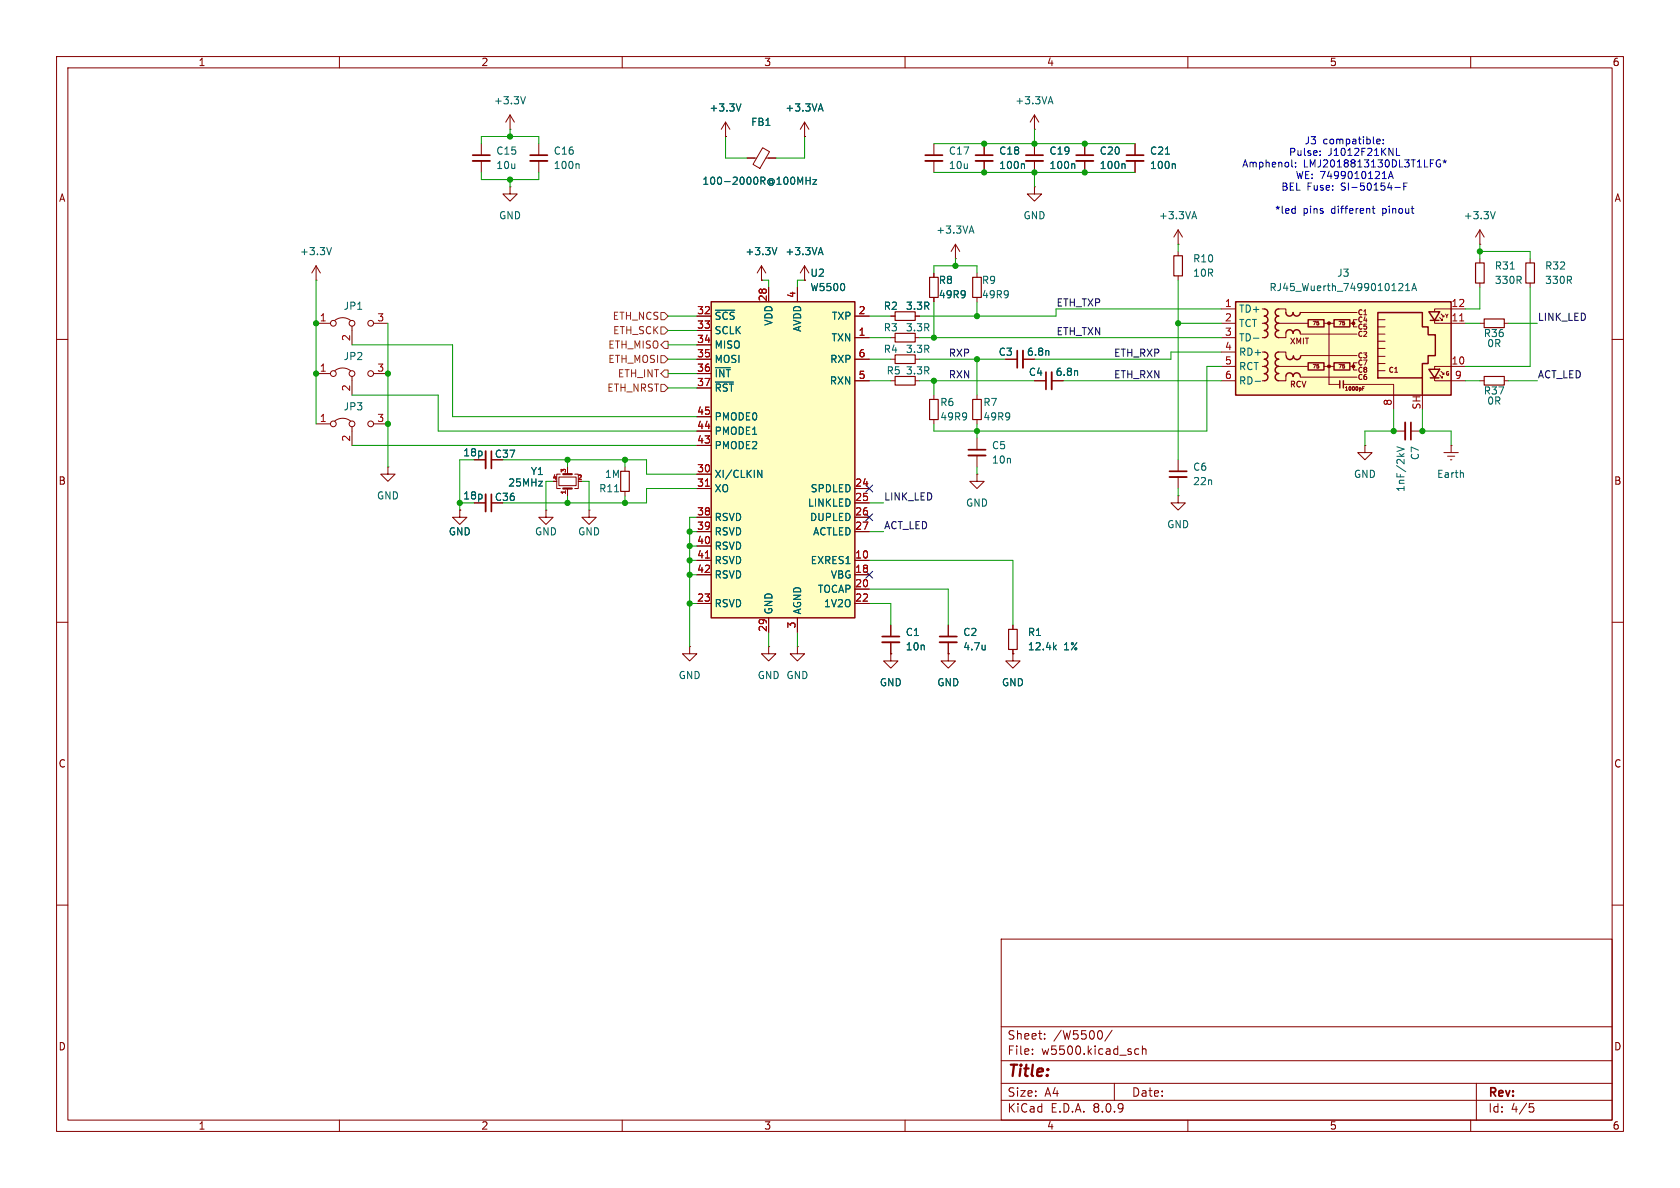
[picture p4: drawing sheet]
<svg xmlns="http://www.w3.org/2000/svg" width="297mm" height="210mm" viewBox="0 0 297 210" stroke-linecap="round" stroke-linejoin="round" font-family="sans-serif">
<g fill="none" stroke="#840000" stroke-width=".18">
<path d="M10 10h277v190h-277zM12 12h273v186h-273zM60 10v2M110 10v2M160 10v2M210 10v2M260 10v2M128.3 24.1h.1M128.3 21.6l-.8 1.3M128.3 21.6v2.5M128.3 21.6l.7 1.3M132.1 27.9h1.6"/>
<path d="M134.8 26.1l1.2 .7-1.7 3-1.2-.7zM135.4 27.9h1.8M142.2 24.1h.1M142.2 21.6l-.7 1.3M142.2 21.6v2.5M142.2 21.6l.8 1.3M191.8 25.4v2M191.8 28.4v2.1M200.7 25.4v2M200.7 28.4v2.1M55.9 49.5h.1M55.9 47l-.8 1.3"/>
<path d="M55.9 47v2.5M55.9 47l.7 1.3M134.6 49.5h.1M134.6 47l-.7 1.3M134.6 47v2.5M134.6 47l.8 1.3M142.2 49.5h.1M142.2 47v2.5M142.2 47l-.7 1.3M142.2 47l.8 1.3M208.3 43.2h.1M208.3 40.6l-.8 1.3"/>
<path d="M208.3 40.6v2.6M208.3 40.6l.7 1.3M10 60h2M172.7 77.5v2M182.9 67.3h2M185.9 67.3h2.1M285 60h2M83.8 88.9h2.1M98.8 84.3h3.1v1.6h-3.1zM99.1 83.8h-.7v2.6h.7M100.3 82.6v1.2M100.3 86.4v1.2"/>
<path d="M101.6 83.8h.6v2.6h-.6M172.7 83.8v1.3h1.3l-1.3 1.3-1.3-1.3h1.3M172.7 83.8h.1M172.7 80.5v2.1M10 110h2M157.5 115.6v1.2h1.2l-1.2 1.3-1.3-1.3h1.3M157.5 115.6h.1M157.5 110.5v2M157.5 113.5v2.1M167.6 115.6v1.2h1.3l-1.3 1.3-1.2-1.3h1.2M167.6 115.6h.1M167.6 110.5v2"/>
<path d="M167.6 113.5v2.1M179.1 115.6v1.2h1.2l-1.2 1.3-1.3-1.3h1.3M179.1 115.6h.1M179.1 110.5v.8M179.1 114.8v.8M285 110h2M10 160h2M177 166h108v32h-108zM285 160h2M60 198v2M110 198v2M160 198v2"/>
<path d="M177 194.5h108M177 191.5h108M177 187.5h108M177 181.5h108M182.5 186.3v.1M182.5 185.5v.1M184.7 183.6v.1M184.7 182.8v.1M194.7 182.3l.2 .5-.2 .8M196.6 182.1l-1.3 2M197 191.5v3M200.7 186.3l.2 .1 .4-.1"/>
<path d="M201.3 185.5l-.4-.1-.2 .1M202 185.5l.2-.1 .3 .1 .1 .9M202 184.9v1.5M210 198v2M260 198v2M261 191.5v6.5M270.4 195.1h.7M270.5 195.7h.4l.3 .3-.2 .5-.5 .1"/>
</g>
<g fill="none" stroke="#006464" stroke-width=".18">
<path d="M131 18.4l-.4 1.2M144.8 19.3h.6M145.1 18.4l.4 1.2M141.5 32.2l.4-.9v1.3M142.5 31.3v1.3M142.5 31.9h.7M143.2 31.3v1.3M143.7 31.7h.7l-.7 .9h.7M198.7 28.9l.2 .2v.7M206 27.3h.8M207.6 28.9l.2 .2v.7M210.8 38.3h.6"/>
<path d="M211.1 37.4l.4 1.3M58.6 43.8l-.4 1.2M137.3 43.8l-.4 1.2M144.8 44.7h.6M145.1 43.8l.4 1.2M190.4 65.6l.1 .8M174.2 114v.9M174.2 114.8h-.1M186.4 114.4l.3 .5M186.7 114l-.4 .5"/>
</g>
<path d="M190.2 28.4h3.1M199.1 28.4h3.1M185.9 65.8v3M85.9 87.4v3M171.2 80.5h3M156 113.5h3M166.1 113.5h3.1" fill="none" stroke="#840000" stroke-width=".33"/>
<path d="M190.2 27.4h3.1M199.1 27.4h3.1M171.2 79.5h3M184.9 65.8v3M86.9 87.4v3M156 112.5h3M166.1 112.5h3.1" fill="none" stroke="#840000" stroke-width=".3"/>
<path d="M99.6 86.4h1.5M99.6 83.8h1.5" fill="none" stroke="#840000" stroke-width=".38"/>
<path d="M178.3 111.3h1.5v3.5h-1.5z" fill="none" stroke="#840000" stroke-width=".2"/>
<path d="M125.7 53.3h25.4v55.9h-25.4z" fill="#ffffc2"/>
<path d="M125.7 53.3h25.4v55.9h-25.4z" fill="none" stroke="#840000" stroke-width=".25"/>
<g fill="none" stroke="#840000" stroke-width=".18">
<path d="M123.2 55.9h2.5M123.2 58.4h2.5M135.9 50.8v2.5M141 50.8v2.5M151.1 59.7h2.6M151.1 55.9h2.6M168.9 45.7h.1M168.9 43.2l-.8 1.3M168.9 43.2v2.5M168.9 43.2l.8 1.3M208.3 44.5v.7M208.3 48.8v.7"/>
<path d="M261.6 43.2h.1M261.6 57.2h.8M261.6 40.6l-.7 1.3M261.6 40.6v2.6M261.6 45.7v.8M261.6 50v.8M261.6 40.6l.8 1.3M265.9 57.2h.8M270.5 45.7v.8M270.5 50v.8M123.2 61h2.5M123.2 63.5h2.5"/>
<path d="M123.2 66h2.5M123.2 68.6h2.5M123.2 78.7h2.5M123.2 76.2h2.5M123.2 73.7h2.5M151.1 63.5h2.6M151.1 67.3h2.6M165.1 69.9v.7M165.1 74.2v.7M172.7 69.9v.7M172.7 74.2v.7M241.3 78.7v1.3h1.3l-1.3 1.3-1.3-1.3h1.3"/>
<path d="M241.3 78.7h.1M246.4 76.2h2M249.4 76.2h2.1M256.5 78.7h.1M256.5 78.7v1.3M261.6 67.3h.8M265.9 67.3h.8M68.6 82.6v1.2h1.2l-1.2 1.3-1.3-1.3h1.3M68.6 82.6h.1M81.3 90.2v1.2h1.2l-1.2 1.3-1.3-1.3h1.3M81.3 90.2h.1M96.5 90.2v1.2h1.3l-1.3 1.3-1.3-1.3h1.3"/>
<path d="M96.5 90.2h.1M104.1 90.2v1.2h1.3l-1.3 1.3-1.2-1.3h1.2M104.1 90.2h.1M123.2 99.1h2.5M123.2 86.4h2.5M123.2 91.4h2.5M123.2 94h2.5M123.2 83.8h2.5M123.2 96.5h2.5M151.1 99.1h2.6M151.1 86.4h2.6M151.1 88.9h2.6"/>
<path d="M151.1 91.4h2.6M151.1 94h2.6M255.3 80h2.5M255.9 80.6h1.3M256.4 81.3h.3M121.9 114.3v1.3h1.3l-1.3 1.2-1.3-1.2h1.3M121.9 114.3h.1M123.2 101.6h2.5M123.2 106.7h2.5M135.9 114.3v1.3h1.3l-1.3 1.2-1.3-1.2h1.3M135.9 114.3h.1M135.9 109.2v2.6"/>
<path d="M141 114.3v1.3h1.2l-1.2 1.2-1.3-1.2h1.3M141 114.3h.1M141 109.2v2.6M151.1 101.6h2.6M151.1 104.1h2.6M151.1 106.7h2.6"/>
</g>
<path d="M171.8 39.9l.4 1.3M264.3 37.4l-.4 1.3M126.5 54.8h3.4M171.4 40.9h.7M267 47.6h.7M126.5 67.5h3.2M247 79l1.2 .4-1.2 .4M134 83.1l.7 1.3v-1.3M258.7 83.6v.8" fill="none" stroke="#006464" stroke-width=".18"/>
<path d="M124.7 85.9h.7M124.7 98.6h.7" fill="none" stroke="#a90000" stroke-width=".18"/>
<path d="M207.5 45.2h1.5v3.6h-1.5zM260.9 46.5h1.5v3.5h-1.5zM262.4 56.4h3.5v1.5h-3.5zM269.7 46.5h1.6v3.5h-1.6zM164.3 70.6h1.6v3.6h-1.6zM172 70.6h1.5v3.6h-1.5zM262.4 66.5h3.5v1.6h-3.5z" fill="none" stroke="#840000" stroke-width=".2"/>
<path d="M248.4 74.7v3" fill="none" stroke="#840000" stroke-width=".33"/>
<path d="M249.4 74.7v3" fill="none" stroke="#840000" stroke-width=".3"/>
<path d="M218.4 53.3h38.1v16.6h-38.1z" fill="#ffffc2"/>
<g fill="#840000" stroke="#840000" stroke-width=".18">
<circle cx="234.9" cy="64.8" r=".25"/>
<circle cx="234.9" cy="57.1" r=".25"/>
<circle cx="239.3" cy="64.8" r=".25"/>
<circle cx="239.3" cy="57.1" r=".25"/>
</g>
<g fill="none" stroke="#840000" stroke-width=".18">
<path d="M85.1 25.4v2M85.1 28.4v2.1M90.2 22.9h.1M90.2 33v1.3h1.2l-1.2 1.3-1.3-1.3h1.3M90.2 33h.1M90.2 20.3l-.8 1.3M90.2 20.3v2.6M90.2 20.3l.7 1.3M95.2 25.4v2M95.2 28.4v2.1M128.3 24.1h.1M132.1 27.9h1.2"/>
<path d="M135.9 27.9h1.3M142.2 24.1h.1M165.1 25.4v2M165.1 28.4v2.1M174 25.4v2M174 28.4v2.1M182.9 22.9h.1M182.9 33v1.3h1.2l-1.2 1.3-1.3-1.3h1.3M182.9 33h.1M182.9 20.3l-.8 1.3M182.9 20.3v2.6M182.9 25.4v2"/>
<path d="M182.9 28.4v2.1M182.9 20.3l.7 1.3M191.8 25.4v2M191.8 28.4v2.1M200.7 25.4v2M200.7 28.4v2.1M55.9 57.2h2.5M59.2 56.6a2.26 2.26 0 0 1 2.8 0M62.2 57.7v3.3M66 57.2h2.6M123.2 55.9h2.5M123.2 58.4h2.5"/>
<path d="M134.6 49.5h.1M135.9 50.8v2.5M141 50.8v2.5M142.2 49.5h.1M151.1 59.7h2.6M151.1 55.9h2.6M157.5 59.7h.7M157.5 55.9h.7M161.8 59.7h.8M161.8 55.9h.8M165.1 48.3v.7M165.1 52.6v.7"/>
<path d="M172.7 48.3v.7M172.7 52.6v.7M215.9 57.2h2.5M215.9 59.7h2.5M215.9 54.6h2.5M223.1 57.2h.4M223.1 59.7h.4M223.1 54.6h.4M226.1 54.6h1.2v.6M226.1 57.2h5.2M227.3 59.1v.6h-1.2M229.9 59.1h10"/>
<path d="M229.9 55.2h10M234.1 57.2h1.7M234.9 57.2v10.7h2M238.8 57.2h.5M239.9 56.5h-.6v1.3h.6M243.6 59.1h1.3M243.6 57.8h1.3M243.6 56.5h1.3M253.6 56.6v.6h5.5M254.5 56.1l.5 .5h-.2M254.8 55.5l.5 .5h-.3M255 56.4v.2"/>
<path d="M259.1 54.6h-5.5v.5M55.9 74.9h2.5M55.9 66h2.5M59.2 74.4a2.26 2.26 0 0 1 2.8 0M59.2 65.5a2.26 2.26 0 0 1 2.8 0M62.2 66.5v3.4M62.2 75.4v3.3M66 74.9h2.6M66 66h2.6M123.2 63.5h2.5M123.2 66h2.5M123.2 61h2.5"/>
<path d="M123.2 68.6h2.5M123.2 78.7h2.5M123.2 76.2h2.5M123.2 73.7h2.5M151.1 67.3h2.6M151.1 63.5h2.6M157.5 67.3h.7M157.5 63.5h.7M161.8 67.3h.8M161.8 63.5h.8M177.8 63.5h2M180.8 63.5h2.1"/>
<path d="M182.9 67.3h2M185.9 67.3h2.1M215.9 64.8h2.5M215.9 67.3h2.5M215.9 62.2h2.5M223.1 64.8h.4M223.1 67.3h.4M223.1 62.2h.4M226.1 62.2h1.2v.7M226.1 64.8h5M227.3 66.7v.6h-1.2M229.9 66.7h10"/>
<path d="M230 62.9h9.9M234.1 64.8h1.7M237.5 67.9h8.9v4.5M238.8 64.8h.5M239.9 64.1h-.6v1.3h.6M240.9 68.7h.2M241.2 68.4h-.3v.6M243.6 64.3h1.3M243.6 63h1.3M243.6 61.6h1.3M243.6 60.3h1.3M243.6 65.5h1.3"/>
<path d="M253.6 66.8v.5h5.5M254.5 66.3l.5 .5h-.2M254.8 65.7l.5 .5h-.3M255 66.5v.3M259.1 64.8h-5.5v.5M81.3 90.2h.1M83.8 81.3h2.1M83.8 88.9h2.1M100.3 82.6v1.2M100.3 86.4v1.2M110.5 82.6v.7M110.5 86.9v.7"/>
<path d="M123.2 99.1h2.5M123.2 86.4h2.5M123.2 91.4h2.5M123.2 94h2.5M123.2 83.8h2.5M123.2 96.5h2.5M151.1 88.9h2.6M151.1 99.1h2.6M151.1 86.4h2.6M151.1 91.4h2.6M151.1 94h2.6M208.3 87.6v1.3h1.2l-1.2 1.3-1.3-1.3h1.3"/>
<path d="M208.3 87.6h.1M208.3 81.3v2M208.3 84.3v2.1M123.2 101.6h2.5M123.2 106.7h2.5M135.9 109.2v2.6M141 109.2v2.6M151.1 101.6h2.6M151.1 104.1h2.6M151.1 106.7h2.6M157.5 115.6h.1M157.5 110.5v2"/>
<path d="M157.5 113.5v2.1M167.6 115.6h.1M167.6 110.5v2M167.6 113.5v2.1M179.1 115.6h.1M179.1 110.5v.8M179.1 114.8v.8"/>
<circle cx="58.9" cy="57.2" r=".51"/>
<circle cx="62.2" cy="57.2" r=".51"/>
<circle cx="65.5" cy="57.2" r=".51"/>
<circle cx="58.9" cy="66" r=".51"/>
<circle cx="58.9" cy="74.9" r=".51"/>
<circle cx="62.2" cy="66" r=".51"/>
<circle cx="62.2" cy="74.9" r=".51"/>
<circle cx="65.5" cy="74.9" r=".51"/>
<circle cx="65.5" cy="66" r=".51"/>
</g>
<g fill="none" stroke="#840000" stroke-width=".25">
<path d="M218.4 53.3h38.1v16.6h-38.1zM223.5 54.6a.63 .63 0 0 1 .6 .6 .63 .63 0 0 1-.6 .7M223.5 55.9a.64 .64 0 0 1 .7 .6 .64 .64 0 0 1-.7 .7 .64 .64 0 0 1 .7 .6 .64 .64 0 0 1-.7 .6 .63 .63 0 0 1 .6 .7 .63 .63 0 0 1-.6 .6M226.1 54.6a.64 .64 0 0 0-.7 .6 .64 .64 0 0 0 .7 .7 .64 .64 0 0 0-.7 .6 .64 .64 0 0 0 .7 .7 .63 .63 0 0 0-.7 .6 .63 .63 0 0 0 .7 .6 .64 .64 0 0 0-.7 .6 .64 .64 0 0 0 .7 .7M229.9 55.2a.64 .64 0 0 1-.7 .7 .64 .64 0 0 1-.6-.7 .64 .64 0 0 1-.6 .7 .64 .64 0 0 1-.7-.7M229.9 58.9a.64 .64 0 0 0-.7-.6 .64 .64 0 0 0-.6 .6 .64 .64 0 0 0-.6-.6 .64 .64 0 0 0-.7 .6M231.3 56.5h2.8v1.3h-2.8zM235.8 56.5h2.8v1.3h-2.8zM243.6 55.2h7.9v2.6h1v1.4h1.2v3.7h-1.2v1.4h-1v2.5h-7.9zM252.6 55.1h1.9l-.9 1.5zM252.9 56.6h1.5M223.5 62.2a.63 .63 0 0 1 .6 .7 .63 .63 0 0 1-.6 .6 .64 .64 0 0 1 .6 .6 .64 .64 0 0 1-.6 .7"/>
<path d="M223.5 64.8a.64 .64 0 0 1 .6 .6 .64 .64 0 0 1-.6 .6 .63 .63 0 0 1 .6 .7 .63 .63 0 0 1-.6 .6M226.1 62.2a.64 .64 0 0 0-.7 .7 .64 .64 0 0 0 .7 .6 .64 .64 0 0 0-.7 .6 .64 .64 0 0 0 .7 .7 .63 .63 0 0 0-.7 .6 .63 .63 0 0 0 .7 .6 .64 .64 0 0 0-.7 .7 .64 .64 0 0 0 .7 .6M229.9 66.5a.64 .64 0 0 0-.7-.6 .64 .64 0 0 0-.6 .6 .64 .64 0 0 0-.6-.6 .64 .64 0 0 0-.7 .6M229.9 62.9a.64 .64 0 0 1-.6 .7 .64 .64 0 0 1-.6-.7 .64 .64 0 0 1-.7 .7 .64 .64 0 0 1-.6-.7M231.3 64.1h2.8v1.3h-2.8zM235.8 64.1h2.8v1.3h-2.8zM236.9 67.3v1.3M237.5 67.3v1.3M251.5 66.8v3.1M252.6 65.3h1.9l-.9 1.5zM252.9 66.8h1.5"/>
</g>
<path d="M258.1 56.7h.7M124.7 85.9h.7M124.7 98.6h.7" fill="none" stroke="#a90000" stroke-width=".18"/>
<g fill="none" stroke="#006464" stroke-width=".18">
<path d="M92.9 17.1l-.4 1.3M131 18.4l-.4 1.2M144.8 19.3h.6M145.1 18.4l.4 1.2M185.4 18h.6M185.7 17.1l.4 1.3M102.2 28.9l.2 .2v.7M141.5 32.2l.4-.9v1.3M142.5 31.3v1.3M142.5 31.9h.7M143.2 31.3v1.3M143.7 31.7h.7l-.7 .9h.7"/>
<path d="M180.9 28.9l.2 .2v.7M189.8 28.9l.2 .2v.7M198.7 28.9l.2 .2v.7M206 27.3h.8M207.6 28.9l.2 .2v.7M126.5 54.8h3.4M137.3 43.8l-.4 1.2M144.8 44.7h.6M145.1 43.8l.4 1.2M221.6 59.8h1M247.5 50.1l.4 .1 .1 .3-.8 .9h.8M248.5 51.4h.7"/>
<path d="M248.5 50.5l.4-.4v1.3M249.6 51.4l.4-1.3 .4 1.3M249.7 51h.6M126.5 67.5h3.2M185.4 62v.8M190.4 65.6l.1 .8M221.9 67.4h1M108.6 86.9h.8M134 83.1l.7 1.3v-1.3M174.2 114v.9M174.2 114.8h-.1M186.4 114.4l.3 .5"/>
<path d="M186.7 114l-.4 .5"/>
</g>
<path d="M158.2 55.1h3.6v1.5h-3.6zM158.2 58.9h3.6v1.6h-3.6zM164.3 49h1.6v3.6h-1.6zM172 49h1.5v3.6h-1.5zM158.2 66.5h3.6v1.6h-3.6zM158.2 62.7h3.6v1.6h-3.6zM109.7 83.3h1.6v3.6h-1.6z" fill="none" stroke="#840000" stroke-width=".2"/>
<path d="M83.6 28.4h3M93.7 28.4h3.1M163.6 28.4h3M172.5 28.4h3M181.4 28.4h3M85.9 79.8v3M180.8 62v3M206.8 84.3h3" fill="none" stroke="#840000" stroke-width=".33"/>
<path d="M83.6 27.4h3M93.7 27.4h3.1M163.6 27.4h3M172.5 27.4h3M181.4 27.4h3M86.9 79.8v3M179.8 62v3M206.8 83.3h3" fill="none" stroke="#840000" stroke-width=".3"/>
<path d="M116.8 55.2h.7l.6 .7-.6 .6h-.7zM116.8 57.8h.7l.6 .6-.6 .7h-.7zM116.8 62.9h.7l.6 .6-.6 .6h-.7zM116.8 67.9h.7l.6 .7-.6 .6h-.7zM117.5 65.4h.6v1.3h-.6l-.7-.7zM117.5 60.3h.6v1.3h-.6l-.7-.6z" fill="none" stroke="#725600" stroke-width=".18"/>
<g fill="none" stroke="#0000c2" stroke-width=".18">
<path d="M228.4 29.3l.2 .2M228.9 36.9h.1M229 36.4v1.3M229 37.6l-.1 .1M229 29.4v.1M229 28.7v.2M233.4 27.4v.1M233.4 26.7v.1M242.6 36.9h.5M242.8 36.4v1.1l.3 .2M243.4 25l.6-.1-.1-.2-.3-.1-.2 .2 .1 .6h.4M244.4 31.6h.7"/>
<path d="M244.5 25.3v.1M244.5 24.7v.1M245.5 31.6l.4-1.3 .4 1.3M245.6 31.2h.6M246.6 33.1h1M246.9 26.2v1.3h.6M248.2 33h.4M248.8 32.3h-.6v1.3M254.6 28.3a.59 .59 0 0 0-.7 .6 .59 .59 0 0 0 .7 .6l.1-.5h-.3M255.1 28.4l.3 .2M255.4 28.3v.3M255.4 28.6l-.2 .2"/>
<path d="M255.4 28.6l.2 .2M255.7 28.4l-.3 .2"/>
</g>
<g fill="none" stroke="#009600" stroke-width=".18">
<path d="M85.1 25.4v-1.3h10.1v1.3M85.1 30.5v1.3h10.1v-1.3M90.2 22.9v1.2M90.2 31.8v1.2M128.3 24.1v3.8h3.8M142.2 24.1v3.8h-5M165.1 30.5h35.6M165.1 25.4h35.6M182.9 22.9v2.5M182.9 30.5v2.5M55.9 49.5v25.4M68.6 57.2v25.4"/>
<path d="M118.1 55.9h5.1M118.1 58.4h5.1M134.6 49.5h1.3v1.3M142.2 49.5h-1.2v1.3M153.7 59.7h3.8M153.7 55.9h3.8M162.6 59.7h53.3M165.1 48.3v-1.3h7.6v1.3M165.1 53.3v6.4M168.9 45.7v1.3M172.7 53.3v2.6M208.3 43.2v1.3"/>
<path d="M208.3 49.5v31.8M208.3 57.2h7.6M215.9 54.6h-29.2v1.3h-24.1M259.1 57.2h2.5M261.6 50.8v3.8h-2.5M261.6 43.2v2.5M261.6 44.5h8.9v1.2M266.7 57.2h5.1M270.5 50.8v14h-11.4M62.2 69.9h15.3v6.3h45.7M62.2 78.7h61M62.2 61h17.8v12.7h43.2"/>
<path d="M118.1 63.5h5.1M118.1 66h5.1M118.1 68.6h5.1M118.1 61h5.1M153.7 63.5h3.8M153.7 67.3h3.8M162.6 63.5h15.2M162.6 67.3h20.3M165.1 67.3v2.6M172.7 63.5v6.4M172.7 74.9v2.6M188 67.3h27.9"/>
<path d="M215.9 62.2h-8.9v1.3h-24.1M215.9 64.8h-2.5v11.4h-48.3v-1.3M246.4 72.4v3.8h-5.1v2.5M251.5 72.4v3.8h5v2.5M259.1 67.3h2.5M266.7 67.3h5.1M81.3 88.9h2.5M83.8 81.3h-2.5v8.9M88.9 81.3h25.4v2.5h8.9M97.8 85.1h-1.3v5.1M100.3 81.3v1.3M100.3 87.6v1.3"/>
<path d="M102.9 85.1h1.2v5.1M110.5 81.3v1.3M110.5 87.6v1.3M121.9 94h1.3M121.9 96.5h1.3M121.9 99.1h1.3M123.2 86.4h-8.9v2.5h-25.4M123.2 91.4h-1.3v22.9M153.7 88.9h2.5M153.7 94h2.5M153.7 99.1h25.4v11.4M172.7 82.6v1.2"/>
<path d="M208.3 86.4v1.2M121.9 101.6h1.3M121.9 106.7h1.3M135.9 111.8v2.5M141 111.8v2.5M153.7 106.7h3.8v3.8M153.7 104.1h13.9v6.4"/>
</g>
<path d="M153.1 85.8l1.2 1.2M153.1 90.8l1.2 1.2M154.3 85.8l-1.2 1.2M154.3 90.8l-1.2 1.2M153.1 101l1.2 1.2M154.3 101l-1.2 1.2" fill="none" stroke="#000084" stroke-width=".18"/>
<g fill="#009600" stroke="#009600" stroke-width=".18">
<circle cx="172.7" cy="76.2" r=".46"/>
<circle cx="208.3" cy="57.2" r=".46"/>
<circle cx="191.8" cy="25.4" r=".46"/>
<circle cx="191.8" cy="30.5" r=".46"/>
<circle cx="110.5" cy="88.9" r=".46"/>
<circle cx="68.6" cy="66" r=".46"/>
<circle cx="68.6" cy="74.9" r=".46"/>
<circle cx="110.5" cy="81.3" r=".46"/>
<circle cx="100.3" cy="88.9" r=".46"/>
<circle cx="81.3" cy="88.9" r=".46"/>
<circle cx="100.3" cy="81.3" r=".46"/>
<circle cx="168.9" cy="47" r=".46"/>
<circle cx="182.9" cy="25.4" r=".46"/>
<circle cx="174" cy="25.4" r=".46"/>
<circle cx="172.7" cy="55.9" r=".46"/>
<circle cx="172.7" cy="63.5" r=".46"/>
<circle cx="165.1" cy="59.7" r=".46"/>
<circle cx="165.1" cy="67.3" r=".46"/>
<circle cx="174" cy="30.5" r=".46"/>
<circle cx="182.9" cy="30.5" r=".46"/>
<circle cx="90.2" cy="31.8" r=".46"/>
<circle cx="90.2" cy="24.1" r=".46"/>
<circle cx="55.9" cy="57.2" r=".46"/>
<circle cx="55.9" cy="66" r=".46"/>
<circle cx="121.9" cy="96.5" r=".46"/>
<circle cx="121.9" cy="94" r=".46"/>
<circle cx="121.9" cy="99.1" r=".46"/>
<circle cx="121.9" cy="101.6" r=".46"/>
<circle cx="121.9" cy="106.7" r=".46"/>
<circle cx="251.5" cy="76.2" r=".46"/>
<circle cx="246.4" cy="76.2" r=".46"/>
<circle cx="261.6" cy="44.5" r=".46"/>
</g>
<text font-size="2.8" fill="#840000" x="178" y="190.9">Title:</text>
<g font-size="2.1" fill="#840000">
<text x="178" y="184">Sheet:</text>
<text x="186.2" y="184">/W5500/</text>
<text x="178" y="186.7">File:</text>
<text x="184.1" y="186.7">w5500.kicad_sch</text>
<text x="178" y="196.9">KiCad</text>
<text x="178" y="194.1">Size:</text>
<text x="184.7" y="194.1">A4</text>
<text x="185.7" y="196.9">E.D.A.</text>
<text x="193.3" y="196.9">8.0.9</text>
<text x="200" y="194.1">Date:</text>
<text x="263" y="194.3">Rev:</text>
<text x="263" y="196.9">Id:</text>
<text x="267.1" y="196.9">4/5</text>
</g>
<g font-size="1.8" fill="#840000">
<text x="35" y="11.9">1</text>
<text x="85" y="11.9">2</text>
<text x="135" y="11.9">3</text>
<text x="185" y="11.9">4</text>
<text x="235" y="11.9">5</text>
<text x="285" y="11.9">6</text>
<text x="10.3" y="35.9">A</text>
<text x="285.3" y="35.9">A</text>
<text x="87.4" y="81.1">C37</text>
<text x="10.3" y="85.9">B</text>
<text x="87.4" y="88.7">C36</text>
<text x="285.3" y="85.9">B</text>
<text x="10.3" y="135.9">C</text>
<text x="285.3" y="135.9">C</text>
<text x="10.3" y="185.9">D</text>
<text x="285.3" y="185.9">D</text>
<text x="35" y="199.9">1</text>
<text x="85" y="199.9">2</text>
<text x="135" y="199.9">3</text>
<text x="185" y="199.9">4</text>
<text x="235" y="199.9">5</text>
<text x="285" y="199.9">6</text>
</g>
<g font-size="1.8" fill="#006464">
<text x="87.2" y="18.6">+3.3V</text>
<text x="125.3" y="19.9">+3.3V</text>
<text x="132.7" y="22.5">FB1</text>
<text x="138.8" y="19.9">+3.3VA</text>
<text x="179.4" y="18.6">+3.3VA</text>
<text x="87.6" y="27.5">C15</text>
<text x="97.8" y="27.5">C16</text>
<text x="167.6" y="27.5">C17</text>
<text x="176.5" y="27.5">C18</text>
<text x="185.4" y="27.5">C19</text>
<text x="194.3" y="27.5">C20</text>
<text x="203.2" y="27.5">C21</text>
<text x="87.6" y="30.1">10u</text>
<text x="97.8" y="30.1">100n</text>
<text x="124.1" y="32.9">100-2000R@100MHz</text>
<text x="167.6" y="30.1">10u</text>
<text x="176.5" y="30.1">100n</text>
<text x="185.4" y="30.1">100n</text>
<text x="194.3" y="30.1">100n</text>
<text x="203.2" y="30.1">100n</text>
<text x="88.1" y="39">GND</text>
<text x="165.4" y="41.5">+3.3VA</text>
<text x="180.8" y="39">GND</text>
<text x="204.8" y="39">+3.3VA</text>
<text x="258.7" y="39">+3.3V</text>
<text x="52.9" y="45.3">+3.3V</text>
<text x="131.7" y="45.3">+3.3V</text>
<text x="138.8" y="45.3">+3.3VA</text>
<text x="210.8" y="46.6">R10</text>
<text x="264.2" y="47.9">R31</text>
<text x="273.1" y="47.9">R32</text>
<text x="143.2" y="49.1">U2</text>
<text x="143.2" y="51.7">W5500</text>
<text x="165.9" y="50.4">R8</text>
<text x="165.9" y="52.9">49R9</text>
<text x="173.5" y="50.4">R9</text>
<text x="173.5" y="52.9">49R9</text>
<text x="210.8" y="49.1">10R</text>
<text x="224.3" y="51.7">RJ45_Wuerth_7499010121A</text>
<text x="236.3" y="49.1">J3</text>
<text x="264.2" y="50.4">330R</text>
<text x="273.1" y="50.4">330R</text>
<text x="60.7" y="55">JP1</text>
<text x="126.2" y="56.7">~{SCS}</text>
<text x="126.2" y="59.3">SCLK</text>
<text x="136.8" y="57.7" transform="rotate(-90 136.8 57.7)">VDD</text>
<text x="141.8" y="58.8" transform="rotate(-90 141.8 58.8)">AVDD</text>
<text x="147" y="56.7">TXP</text>
<text x="156.1" y="55">R2</text>
<text x="156.1" y="58.8">R3</text>
<text x="160.1" y="55">3.3R</text>
<text x="160.1" y="58.8">3.3R</text>
<text x="218.9" y="55.5">TD+</text>
<text x="218.9" y="58">TCT</text>
<text x="262.2" y="59.8">R36</text>
<text x="60.7" y="63.9">JP2</text>
<text x="126.2" y="61.8">MISO</text>
<text x="126.2" y="64.4">MOSI</text>
<text x="146.7" y="64.4">RXP</text>
<text x="146.9" y="60.6">TXN</text>
<text x="156.1" y="62.6">R4</text>
<text x="160.1" y="62.6">3.3R</text>
<text x="176.5" y="63.1">C3</text>
<text x="181.5" y="63.1">6.8n</text>
<text x="218.9" y="60.6">TD-</text>
<text x="218.9" y="63.1">RD+</text>
<text x="218.9" y="65.6">RCT</text>
<text x="262.8" y="61.6">0R</text>
<text x="126.2" y="66.9">~{INT}</text>
<text x="126.2" y="69.4">~{RST}</text>
<text x="146.6" y="68.2">RXN</text>
<text x="156.6" y="66.4">R5</text>
<text x="160.1" y="66.4">3.3R</text>
<text x="166.1" y="72">R6</text>
<text x="173.7" y="72">R7</text>
<text x="181.8" y="66.6">C4</text>
<text x="186.5" y="66.6">6.8n</text>
<text x="218.9" y="68.2">RD-</text>
<text x="262.2" y="70">R37</text>
<text x="262.8" y="71.7">0R</text>
<text x="60.7" y="72.7">JP3</text>
<text x="126.2" y="77.1">PMODE1</text>
<text x="126.2" y="74.5">PMODE0</text>
<text x="166.1" y="74.5">49R9</text>
<text x="173.7" y="74.5">49R9</text>
<text x="81.8" y="80.9">18p</text>
<text x="126.2" y="79.6">PMODE2</text>
<text x="175.3" y="79.6">C5</text>
<text x="175.3" y="82.1">10n</text>
<text x="210.8" y="83.4">C6</text>
<text x="251" y="81.4" transform="rotate(-90 251 81.4)">C7</text>
<text x="66.5" y="88.5">GND</text>
<text x="81.8" y="88.5">18p</text>
<text x="89.7" y="86.2">25MHz</text>
<text x="93.7" y="84.2">Y1</text>
<text x="105.8" y="87.2">R11</text>
<text x="106.9" y="84.7">1M</text>
<text x="126.2" y="84.7">XI/CLKIN</text>
<text x="126.2" y="87.2">XO</text>
<text x="142.7" y="89.8">LINKLED</text>
<text x="143.2" y="87.2">SPDLED</text>
<text x="170.7" y="89.8">GND</text>
<text x="210.8" y="86">22n</text>
<text x="239.3" y="84.7">GND</text>
<text x="248.5" y="87.1" transform="rotate(-90 248.5 87.1)">1nF/2kV</text>
<text x="254" y="84.7">Earth</text>
<text x="79.2" y="94.8">GND</text>
<text x="94.5" y="94.8">GND</text>
<text x="102.1" y="94.8">GND</text>
<text x="126.2" y="92.3">RSVD</text>
<text x="126.2" y="94.8">RSVD</text>
<text x="143.1" y="92.3">DUPLED</text>
<text x="143.6" y="94.8">ACTLED</text>
<text x="206.2" y="93.6">GND</text>
<text x="126.2" y="97.4">RSVD</text>
<text x="126.2" y="99.9">RSVD</text>
<text x="143.2" y="99.9">EXRES1</text>
<text x="126.2" y="107.5">RSVD</text>
<text x="126.2" y="102.5">RSVD</text>
<text x="144.5" y="105">TOCAP</text>
<text x="145.6" y="107.5">1V2O</text>
<text x="146.8" y="102.5">VBG</text>
<text x="136.8" y="108.7" transform="rotate(-90 136.8 108.7)">GND</text>
<text x="141.8" y="108.7" transform="rotate(-90 141.8 108.7)">AGND</text>
<text x="160" y="112.6">C1</text>
<text x="170.2" y="112.6">C2</text>
<text x="181.6" y="112.6">R1</text>
<text x="160" y="115.2">10n</text>
<text x="170.2" y="115.2">4.7u</text>
<text x="181.6" y="115.2">12.4k</text>
<text x="188.1" y="115.2">1%</text>
<text x="119.9" y="120.2">GND</text>
<text x="133.9" y="120.2">GND GND</text>
<text x="155.4" y="121.5">GND</text>
<text x="165.6" y="121.5">GND</text>
<text x="177" y="121.5">GND</text>
</g>
<g font-size="1.8" fill="#0000c2">
<text x="219.5" y="29.8">Amphenol:</text>
<text x="227.8" y="27.8">Pulse:</text>
<text x="230.4" y="29.8">LMJ2018813130DL3T1LFG*</text>
<text x="230.5" y="25.7">J3</text>
<text x="233.9" y="25.7">compatible:</text>
<text x="234.8" y="27.8">J1012F21KNL</text>
<text x="226.4" y="33.9">BEL</text>
<text x="229" y="31.9">WE: 7499010121A</text>
<text x="231" y="33.9">Fuse:</text>
<text x="237.2" y="33.9">SI-50154-F</text>
<text x="225.3" y="38">*led</text>
<text x="230.3" y="38">pins</text>
<text x="235.4" y="38">different</text>
<text x="244.7" y="38">pinout</text>
</g>
<g font-size="1.8" fill="#a90000">
<text x="135.6" y="53.4" transform="rotate(-90 135.6 53.4)">28</text>
<text x="140.7" y="52.8" transform="rotate(-90 140.7 52.8)">4</text>
<text x="56.4" y="56.9">1</text>
<text x="66.6" y="56.9">3</text>
<text x="123.1" y="55.6">32</text>
<text x="123.1" y="58.2">33</text>
<text x="151.7" y="59.4">1</text>
<text x="151.7" y="55.6">2</text>
<text x="216.5" y="54.4">1</text>
<text x="216.5" y="56.9">2</text>
<text x="216.5" y="59.4">3</text>
<text x="256.5" y="56.9">11</text>
<text x="256.5" y="54.4">12</text>
<text x="56.4" y="65.8">1</text>
<text x="62" y="60.4" transform="rotate(-90 62 60.4)">2</text>
<text x="66.6" y="65.8">3</text>
<text x="123.1" y="60.7">34</text>
<text x="123.1" y="63.2">35</text>
<text x="123.1" y="65.8">36</text>
<text x="151.7" y="63.2">6</text>
<text x="216.5" y="62">4</text>
<text x="216.5" y="64.5">5</text>
<text x="256.5" y="64.5">10</text>
<text x="62" y="69.3" transform="rotate(-90 62 69.3)">2</text>
<text x="123.1" y="68.3">37</text>
<text x="151.7" y="67.1">5</text>
<text x="216.5" y="67.1">6</text>
<text x="246.1" y="71.8" transform="rotate(-90 246.1 71.8)">8</text>
<text x="257.1" y="67.1">9</text>
<text x="56.4" y="74.7">1</text>
<text x="66.6" y="74.7">3</text>
<text x="123.1" y="75.9">44</text>
<text x="123.1" y="73.4">45</text>
<text x="251.2" y="72.5" transform="rotate(-90 251.2 72.5)">SH</text>
<text x="62" y="78.2" transform="rotate(-90 62 78.2)">2</text>
<text x="123.1" y="83.6">30</text>
<text x="123.1" y="78.5">43</text>
<text x="123.1" y="86.1">31</text>
<text x="151.1" y="86.1">24</text>
<text x="151.1" y="88.6">25</text>
<text x="123.1" y="91.2">38</text>
<text x="123.1" y="93.7">39</text>
<text x="151.1" y="91.2">26</text>
<text x="151.1" y="93.7">27</text>
<text x="123.1" y="96.3">40</text>
<text x="123.1" y="98.8">41</text>
<text x="123.1" y="101.3">42</text>
<text x="151.1" y="98.8">10</text>
<text x="151.1" y="101.3">18</text>
<text x="123.1" y="106.4">23</text>
<text x="151.1" y="103.9">20</text>
<text x="151.1" y="106.4">22</text>
<text x="135.6" y="111.8" transform="rotate(-90 135.6 111.8)">29</text>
<text x="140.7" y="111.2" transform="rotate(-90 140.7 111.2)">3</text>
</g>
<g font-size="1.8" fill="#725600">
<text x="108.2" y="56.7">ETH_NCS</text>
<text x="108.3" y="59.3">ETH_SCK</text>
<text x="107.4" y="64.4">ETH_MOSI</text>
<text x="107.4" y="61.8">ETH_MISO</text>
<text x="107.3" y="69.4">ETH_NRST</text>
<text x="109.1" y="66.9">ETH_INT</text>
</g>
<g font-size="1.8" fill="#0f0f0f">
<text x="186.7" y="54.3">ETH_TXP</text>
<text x="186.7" y="59.3">ETH_TXN</text>
<text x="271.8" y="56.8">LINK_LED</text>
<text x="167.6" y="63.2">RXP</text>
<text x="196.8" y="63.2">ETH_RXP</text>
<text x="167.6" y="67">RXN</text>
<text x="196.8" y="67">ETH_RXN</text>
<text x="271.8" y="67">ACT_LED</text>
<text x="156.2" y="88.6">LINK_LED</text>
<text x="156.2" y="93.6">ACT_LED</text>
</g>
<g font-size="1.4" fill="#840000">
<text x="227.9" y="61.1">XMIT</text>
<text x="227.9" y="68.7">RCV</text>
</g>
<g font-size="1.2" fill="#840000">
<text x="239.9" y="55.9">C1</text>
<text x="239.9" y="59.7">C2</text>
<text x="239.9" y="57.2">C4</text>
<text x="239.9" y="58.5">C5</text>
<text x="239.9" y="63.5">C3</text>
<text x="239.9" y="64.8">C7</text>
<text x="239.9" y="67.3">C6</text>
<text x="239.9" y="66.1">C8</text>
<text x="245.4" y="66.1">C1</text>
</g>
<g font-size="1.1" fill="#a90000">
<text x="100.1" y="83.7" transform="rotate(-90 100.1 83.7)">3</text>
<text x="97.6" y="84.8">4</text>
<text x="100.1" y="87.5" transform="rotate(-90 100.1 87.5)">1</text>
<text x="102" y="84.8">2</text>
</g>
<g font-size=".9" fill="#840000">
<text x="231.9" y="57.7">75</text>
<text x="236.5" y="57.7">75</text>
<text x="255.3" y="56.4">Y</text>
<text x="231.9" y="65.3">75</text>
<text x="236.5" y="65.3">75</text>
<text x="237.6" y="69.3">1000pF</text>
<text x="255.4" y="66.6">G</text>
</g>
</svg>
